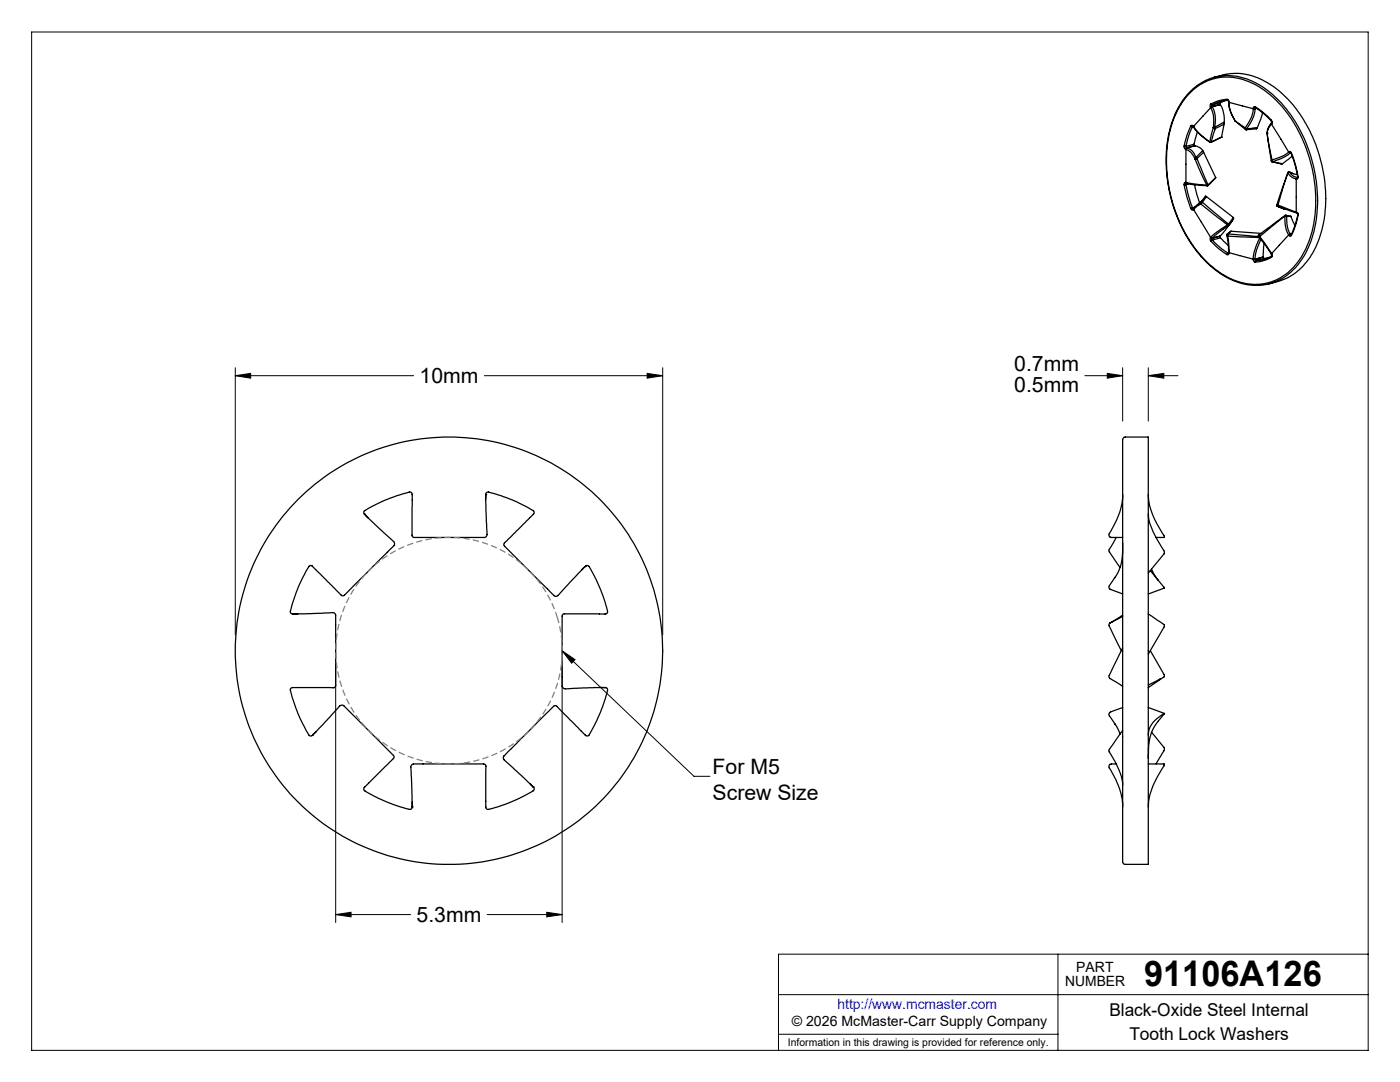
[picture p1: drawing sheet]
<svg xmlns="http://www.w3.org/2000/svg" width="279mm" height="216mm" viewBox="0 0 279 216" stroke-linecap="round" stroke-linejoin="round" font-family="sans-serif">
<g fill="none" stroke="#000" stroke-width=".2">
<path d="M6.3 6.4h266.7v203.2h-266.7zM47 75l3-.5v1zM47 73.4v53.3M47 75h35.5M96.7 75h35.6M129.2 74.5l3.1 .5-3.1 .5zM132.3 73.4v53.3M216.5 75h7.5M221 74.5l3 .5-3 .5zM224 73.4v10.6M229.2 75l3.1-.5v1zM229.2 75h5.9"/>
<path d="M229.2 73.4v10.6M67 133v51.1M112.2 129.9l2.6 1.7-.7 .7zM112.2 129.9l26.3 25h3.2M112.2 133v51.1M67 182.5l3.1-.5v1zM67 182.5h15M97.2 182.5h15M109.1 182l3.1 .5-3.1 .5zM155.4 198.5h117.6M211.1 190.4v19.2M273 190.4h-117.6v19.2"/>
<path d="M155.4 206.4h55.7"/>
</g>
<g fill="none" stroke="#000" stroke-width=".25">
<path d="M237 18.8l2-1.8 2.1-1.1a10.8 10.8 0 0 1 9.9 .9 24.8 24.8 0 0 1 10.8 15.1 26.1 26.1 0 0 1-1.1 18.3 11.4 11.4 0 0 1-8.1 6.6l-2.6 .1-2.1-.3-2.7-1-2.3-1.4-2-1.7-2.2-2.6-2-2.9-1.6-3.4-1.1-3-.9-3.7-.4-3.9 .1-3.2 .5-3.4 .9-2.8 1.2-2.6zM237.2 18.9a10.5 10.5 0 0 1 13.2-2.1 23.6 23.6 0 0 1 10.5 13.6 26.5 26.5 0 0 1-.3 19.3 11.3 11.3 0 0 1-10.2 7.1 15.5 15.5 0 0 1-11.1-6.3 28.8 28.8 0 0 1-5.2-26.3l1.3-2.9zM242.4 15.4l1.6-.4a12.1 12.1 0 0 1 10.5 2.6 26.7 26.7 0 0 1 9.3 15.5 25.1 25.1 0 0 1-1.9 17.5 11.8 11.8 0 0 1-6.9 5.6l-1.6 .4M244.9 19.8l.2 .2 .2 .4M244.9 19.8l-1.8 .3-1.4 .7M244.9 19.8l.1 .2M236.3 29.1v.4l.3 .3M236.3 36.9l.6 2.4 .7 2.3M236.3 29.1l.4 .1M236.6 36.4l-.2 .1-.1 .4M236.6 36.4l.2 .2M236.6 29.8h.1"/>
<path d="M236.6 36.4h.1M236.7 36.4l4.1 .6M236.7 29.8a3 3 0 0 1 1.8 1.9M236.7 29.2l.1 .3M236.7 36.8l.5 2.4 .8 2.3M236.7 36.8l-.4 .1M236.7 36.4l.1 .2M236.7 29.8v6.6M236.8 36.6l1.4 .3 2.7 .2M236.8 36.6h.1M236.8 36.6l-.1 .2M236.8 29.5l-.2 .3"/>
<path d="M236.8 29.5h.1M236.9 29.5a2.56 2.56 0 0 1 1.8 1.9M236.9 29.5l-.2 .3M237.2 36.7l-.5 .1M237.6 25.2l.4-.2 .2 .2M237.6 25.2l-.7 1.9-.6 2M237.6 25.2l.4 .1M238 25.3h.1M238 25.3l-.8 1.8-.5 2.1M238.1 25.3h.1M238.2 25.3l.8 1.2 2.4 1.9M238.2 25.2h.1"/>
<path d="M238.2 25.2a11.9 11.9 0 0 0 3.2 3.2M238.2 25.2v.1M238.2 25.2l-.1 .1M238.3 28.8l.2 .3M238.3 28.8l-1.6 .4M238.4 36.9l1 3.6M238.5 29.1l.9 .3 .6 .7M238.5 29.1h-.2M238.5 29.1l-1.7 .4M238.5 29.1h.1M238.5 31.7l2.3 5.3M238.5 31.7h.3"/>
<path d="M238.7 31.4l-.2 .3M238.7 31.4h.1M238.7 31.4l.1 .3M238.7 31.4l.2 .2M238.9 31.6l2.2 5.3M238.9 31.6l-.1 .1M239 26.4l-.7 2.4M240 30.1l-1.3 1.3M240 30.1l.2 .3M240.2 30.4l-1.3 1.2M240.2 30.4l2.4 5M240.8 39.2l-.2-.1-.9 1.2"/>
<path d="M240.8 39.2l-.8 1.2M240.8 39.2l5.3 4.2M240.8 37l.1 .1M240.9 37.1h.1M241.1 36.9l-.3 .1M241.1 36.9l-.1 .2M241.1 37l-.1 .1M241.1 36.9h.1M241.1 36.9v.1M241.4 28.4h.3M241.4 28.4h.1M241.6 21.5h.1"/>
<path d="M241.6 21.5a5.9 5.9 0 0 1 .5 3.9M241.6 21.5l-3.4 3.7M241.7 28.4h.1M241.7 20.8l-.2 .2 .1 .5M241.7 20.8l.2 .2M241.9 21.3l-.3 .2M241.9 21.3h.1M241.9 21.3a6 6 0 0 1 .5 4.1M241.9 21v.3M242.1 25.4l-.7 3M242.1 25.4l.3 .3M242.4 25.4h.1"/>
<path d="M242.4 25.4h-.3M242.4 25.4v.3M242.5 25.4v.2M242.5 25.6l-.8 2.8M242.5 25.6l-.1 .1M242.6 35.4l-1.5 1.6M242.6 35.4l-1.5 1.5M243.5 20.8l-1.6 .5M243.5 20.8l.1 .1M243.6 20.9a6.5 6.5 0 0 1 .7 3.5M243.6 20.5l-.1 .3M243.6 20.5l-1.7 .5"/>
<path d="M243.6 20.9l-1.7 .4M243.8 27.4l-2.1 1M243.8 27.4h.1M244.3 24.8l-1.8 .8M244.3 24.8l-.5 2.6M244.3 24.4l-1.8 1M244.3 24.4v.4M244.5 20.1l-.9 .4M245 20l.2 .3M245 20l-1.8 .4-1.3 .6M245.2 20.4l.2 1.3 1 2.3M245.2 20.4h.1"/>
<path d="M245.2 20.3l.1 .1M245.2 20.3v.1M245.3 20.4a6.8 6.8 0 0 0 1.2 3.7M245.3 20.4h.1M245.3 20.4l4.8 1.3M246.4 24l.1 .1M246.5 24.1l2 1.4M246.5 24.1h.1M246.5 24.1l2.1 1.7M248.5 25.5l.3 .2M248.5 25.5l.1 .3M248.6 25.8v.1"/>
<path d="M248.6 25.9h.1M248.8 25.7h.1M248.8 25.7l-.1 .2M248.8 25.7l-.2 .2M250.1 21.7a6.8 6.8 0 0 1-1.6 3.8M250.1 21.7h.4M250.1 21.7h.1M250.5 21.7a7.4 7.4 0 0 1-1.7 4M250.5 21.7h.1M250.5 21.5h.1M250.5 21.3l1.7 1.2 1.5 1.5M250.5 21.3h-.2l-.2 .4"/>
<path d="M250.5 21.3l.1 .2M250.6 21.5l1.3 .9 1.8 1.7M250.6 21.5l-.1 .2M250.7 21.6l-.2 .1M250.8 21.6l-.3 .1M250.9 25.5l-.1 .2-2.1 .2M250.9 25.5l-2.1 .2M252 22.5l-.4 1.2-.7 1.8M252.9 26.6l.8 5.5M252.9 26.5v.1M252.9 26.6l1 5.3M252.9 26.6h.1"/>
<path d="M253.7 24.1l.1 .4M253.7 32.1l.1 .1M253.7 24l.2 .3-.1 .4M253.7 24v.1M253.8 24.5l-.6 .9-.3 1.1M253.8 32.2l.1 .1M253.8 24.8l-.6 .8-.3 1M253.8 24.5v.3M253.8 32.2h.2M253.8 24.5h.1M253.8 24.8l3.4 5.5M253.8 24.5v.2"/>
<path d="M253.8 24.7v.1M253.9 31.9l.1 .3M253.9 31.9l-.2 .2M253.9 32.3l1.8 .4h.2M253.9 32.3h.1M254 32.3l1.9 .4M254 32.2v.1M257 34.5l-2.2 6.4M257 34.5h.1M257 34.5a2.58 2.58 0 0 0 1.7 1.2M257 34.5l-1.9 6.4M257.1 34.3l-.1 .2"/>
<path d="M257.1 34.3h.3M257.1 34.3h.1M257.2 30.3a7.4 7.4 0 0 1-3.3 1.6M257.2 30.3l.3 .2M257.2 30.3h.4l.1 .3M257.2 34.3l-.2 .2M257.2 34.3l.2 .1M257.2 30.3h.1M257.4 34.3l.5 .3M257.4 34.3v.1M257.4 34.4a2.27 2.27 0 0 0 1.5 1M257.4 34.4l.6 .2"/>
<path d="M257.5 30.5a8 8 0 0 1-3.5 1.7M257.5 30.5h.1M257.5 30.5l.2 .1M257.7 30.6l.7 2.2 .6 2.4M257.7 30.6l.9 2.5 .4 2.1M257.7 30.6h.1M257.9 31.2l-2 1.5M258 34.6h.1M258.1 34.6l.8 .2M258.7 35.7v6.6M258.7 35.7h.1M258.9 35.4l-.2 .3"/>
<path d="M258.9 35.4h.1M259 35.2v.2M259 35.4l-.3 .3M259 35.2h.1M259 35.4h-.1M259 35.2v.4l-.3 .1M237.6 41.6l.3 .3 .3-.1M238 41.5l-.4 .1M238 41.5l.2 .1M238.2 41.6h.1M238.2 41.6v.2M238.2 41.8h.1"/>
<path d="M238.2 41.8l3.4 5.6M238.4 41.3l-.4 .2M239.4 40.5l-1.2 1.1M239.4 40.5h.1M239.6 40.3l.1 .4M239.6 40.3l.3 .2M239.6 40.3l-.2 .2M239.6 40.3h.1M239.7 40.7l-.8 .4-.7 .7M239.7 40.7l5.3 4.2M239.7 40.3l.3 .1M239.9 40.5l-.2 .2"/>
<path d="M239.9 40l-.5 .5M240 40.4l-.1 .1M240 40.4l5.2 4.3M241.6 47.4l-.1 .5 .2 .2M241.6 47.4l.3 .2M241.6 47.4h.1M241.6 47.4l.3 .1M241.7 48.1l1.6 1.6 1.6 1.1M241.9 47.6v.3M241.9 47.9l-.2 .2M241.9 47.9l1.8 1.7 1.4 .9M241.9 47.5v.1"/>
<path d="M243.5 47.1l.1 .3M243.5 47.1l-1.6 .5M243.5 47.1h.1M243.6 47.4l1.5 1.6M243.6 47.1l-1.7 .4M243.6 47.4l-1.7 .5M244.8 47l.3 1.1 .1 2.3M244.8 47l.2 .1M244.9 46.8l-.1 .2M244.9 46.7v.1M245 46.7v.4M245 44.9l-2.1 1.4-1.3 1.1"/>
<path d="M245 44.9l.1 .1M245 46.7l-.1 .1M245 47.1l.3 3.3M245 47.1l6.3 .3M245.1 46.7h-.1M245.1 50.5l-.2 .3M245.1 46.7l6.1 .5M245.1 46.7h-.2M245.1 45h.1M245.2 45l-2.7 1.9-.6 .6M245.2 44.7l-.2 .2M245.2 44.7h.1"/>
<path d="M245.2 44.7l-.1 .3M245.2 44.7l.1 .2M245.2 50.5h-.1M245.2 50.4l-.1 .1M245.2 50.4h.1M245.3 44.9l-.1 .1M245.3 50.4l-.2 .4h-.2M245.3 50.4h.1M245.3 50.4l4.8 1.3M245.7 46.1l-.8 .6M245.7 46.1l-.6 .6M245.7 46.1l6 .5"/>
<path d="M246 44l-2.4 3.1M246.1 43.7l-.8 1.2M246.1 43.4l-.9 1.3M246.1 43.4v.3M246.1 43.7v.1M250.1 51.8l.1 .3 .3 .2M250.1 51.7h.4M250.1 51.8h.4M250.1 51.7v.1M250.5 51.8l.1 .2M250.5 51.7v.1M250.6 52l-.1 .3"/>
<path d="M251.1 47.1l.1 .1M251.2 47.2l1.5 1.9 1 1.6M251.2 46.9l-.1 .2M251.2 46.9l.2 .3M251.2 46.9h.1M251.4 47.2l2.4 3.4M251.4 47.2h-.2M251.4 47.5l-.1 .3a8.9 8.9 0 0 0-1.2 3.9M251.6 47.8a8.9 8.9 0 0 0-1.1 3.9M252.1 51.3l.2 .3M252.1 51.3l-1.6 .4M252.1 51.3l-1.6 .5"/>
<path d="M252.1 51.3h.1M252.3 48.5l-.2 2.8M252.3 51.6l-1.7 .4M252.9 51.5l-.6 .1M253.7 51.4l-1.8 .7-1.4 .2M253.7 50.7h.1M253.8 50.7v.4M253.8 50.6l-.1 .1M253.8 50.6v.1M253.8 51.1l-1.4 .6-1.8 .3M253.8 50.7l.1 .4-.2 .3M253.8 51.1l-.1 .3"/>
<path d="M253.8 50.7h.1M254.8 40.9l.1 .2M254.8 40.9h.3M254.9 41.1l.1 .1M255 41.2l3.8 1.3M255 41.2l1.4 .6M255 41.2h.1M255.1 40.9l3.6 1.4M255.1 40.9l-.1 .3M256.4 43l-5.2 3.9M256.4 43.1a6.8 6.8 0 0 0 .8 3.8M256.4 43.1l-5 4.1"/>
<path d="M256.4 43v.1M256.4 41.8h.3M256.5 43h-.1M256.5 43h.1M256.5 43l.2 .1M256.6 43l1.1 .2M256.6 43l.2 .1M256.7 43.1h-.3M256.7 43.1h.1M256.8 43.1a6.4 6.4 0 0 0 .7 3.6M256.8 43.1l.9 .1M257.2 46.9l-3.4 3.7"/>
<path d="M257.2 46.9h.1M257.2 46.9l.3 .2 .2-.1M257.5 46.7l-.3 .2M257.5 46.7l.3-.1-.3 .1M257.5 46.7h.1M257.5 46.7l.2 .1M257.7 43.2l.7 1.8M257.7 46.8v.2M258.7 42.3l.1 .2M258.7 42.3h.1M258.7 42.3l.3 .4v.3M258.8 42.5l.2 .4"/>
<path d="M258.8 42.5h.1M259 42.9l-.5 2-.8 1.9M259 42.9v.1M259 43l-.4 1.9-.9 2.1M96.9 98.7a.49 .49 0 0 1 .6-.5 27.9 27.9 0 0 1 9.1 3.9l-.1 .4-5.9 5.9v.5l10.2 10.1 .5-.1 5.5-5.9M96.9 98.7l.2 6.5a2.21 2.21 0 0 1-.1 1.9l-.2 .1h-14.3l-.3-.3 .1-8.2a.49 .49 0 0 0-.6-.5 28.7 28.7 0 0 0-9.1 3.9v.4l.2 .1M96.9 98.7v1M96.9 98.7h.1M224 98.7a15.9 15.9 0 0 1-2.7 8l.1 .3 .3 .2h2.3M224.2 87.3l.3-.1h4.7v85.3h-4.6a.69 .69 0 0 1-.6-1.1v-82.3a2.59 2.59 0 0 1 .2-1.7zM229.2 98.7a15.9 15.9 0 0 0 3.1 8.2v.3h-1.6M72.8 102.6l5.8 5.5 .1 .6-10 10.1-.5 .1-5.8-5.9a.41 .41 0 0 0-.4-.2 .41 .41 0 0 0-.4 .3 29 29 0 0 0-3.6 9.1l.5 .3"/>
<path d="M72.8 102.6l.6 .8M72.8 102.6h.1M116.8 113a.44 .44 0 0 1 .8 .1 27.5 27.5 0 0 1 3.6 9.1l-.4 .3h-8.3l-.3 .4v14.2l.5 .3 8.1-.2M116.8 113l-.7 .7M116.8 113h.1M222.8 107.2l-1.5 2.7 2.3 3.3M224 108.3v2.5l-.4 2.2-.8 1.8-1.4 2a.52 .52 0 0 0 .4 .9l2.2 .8M229.2 102.6a16.1 16.1 0 0 0 3.1 7.3v.6l-3.1 3.8M229.6 113.9l2.8 3.4-3.2 1.2M229.8 113.6l.6 1.2 .8 1.1M58.5 122.5l8-.3 .5 .5v14.3l-.4 .2h-8.1a.45 .45 0 0 0-.5 .6 29.5 29.5 0 0 0 3.8 9l.3 .1 .3-.2M58.5 122.5h.9"/>
<path d="M58.5 122.5h.1M119.8 137.2h1M120.8 137.2a.45 .45 0 0 1 .4 .6 30.6 30.6 0 0 1-3.8 9l-.3 .1-.3-.2-5.7-5.8-.5-.1-10.1 10.2 .1 .6 5.8 5.5M120.8 137.2h.1M221.5 135.4l2.5 1.5M221.5 135.4h.1M221.5 124.3l-.2 .2v.4l2.5 5M224 129.3l-2.7 5.5v.3l.2 .3M224 123l-2.3 1.2M224 122.8l-2.4 1.5M229.2 122.5l3.2 2.2-.1 .4-3.1 5.4M229.6 129.9l2.7 4.7 .1 .4-3.2 2.2"/>
<path d="M231.4 135.5l-.2 .1M231.6 135.5l-2.4 1.2M62.4 146.7l5.4-5.8 .4-.2 .3 .1 10.1 10.1v.4l-5.8 5.8a.45 .45 0 0 0 0 .7 26.8 26.8 0 0 0 9.2 3.7l.3-.5M62.4 146.7h.1M63.1 146l-.7 .7M105.8 156.4l.6 .7M106.4 157.1a.45 .45 0 0 1 0 .7 26.5 26.5 0 0 1-9.2 3.7l-.3-.4 .1-8.3-.4-.4-14.3 .1-.3 .5 .3 8M106.4 157.1h.1M222.5 144.5l1.1 2M222.8 152.4h-1a.54 .54 0 0 0-.4 .8 14.6 14.6 0 0 1 2.6 7.8M224 145.7l-2.7 4.1 2.1 4 .4 1.1 .2 1.4M224 156.4v.3"/>
<path d="M224 141.2l-2.4 .9-.3 .2v.4l1.3 1.9M224 147h.1M229.2 146.7a5.1 5.1 0 0 1 3.1-4.3l.1-.1-1.8 2.3-.8 1.6-.5 2.2-.1 2.9M229.2 141.2l3.2 1.1M229.2 152.4h3.1l.1 .2a18.9 18.9 0 0 0-3.2 7.7v.7M229.8 146.1l2.6 3.2-.1 .5-1.6 2.6M82.3 161h.1M82.3 160v1"/>
<circle cx="89.6" cy="129.9" r="42.7"/>
</g>
<path d="M111.2 123.2a22.6 22.6 0 0 0-37.8-9.1 22.6 22.6 0 0 0 10.3 37.5 22.6 22.6 0 0 0 27.9-27.1l-.4-1.3" fill="none" stroke="#808080" stroke-width=".25" stroke-dasharray="1.3 .6" stroke-dashoffset=".1" stroke-linecap="butt"/>
<g fill="#000">
<path d="M47 75l3-.5v1zM129.2 74.5l3.1 .5-3.1 .5zM112.2 129.9l2.6 1.7-.7 .7zM221 74.5l3 .5-3 .5zM229.2 75l3.1-.5v1z"/>
<path d="M67 182.5l3.1-.5v1zM109.1 182l3.1 .5-3.1 .5z"/>
</g>
<text font-size="7.1" x="228.3" y="196.8">91106A126</text>
<g font-size="4.2">
<text x="83.7" y="76.4">10mm</text>
<text x="202.4" y="74">0.7mm</text>
<text x="202.4" y="78.2">0.5mm</text>
<text x="142.2" y="154.4">For M5</text>
<text x="142.2" y="159.6">Screw Size</text>
<text x="83.1" y="183.9">5.3mm</text>
</g>
<g font-size="3.5">
<text x="221.4" y="202.8">Black-Oxide Steel Internal</text>
<text x="225.4" y="207.5">Tooth Lock Washers</text>
</g>
<g font-size="2.8">
<text x="212.6" y="196.8">NUMBER</text>
<text x="214.8" y="194">PART</text>
<text x="158" y="204.8">© 2026 McMaster-Carr Supply Company</text>
</g>
<text font-size="2.8" fill="#00f" x="167.1" y="201.4">http://www.mcmaster.com</text>
<text font-size="2.1" x="157.3" y="208.6">Information in this drawing is provided for reference only.</text>
</svg>
